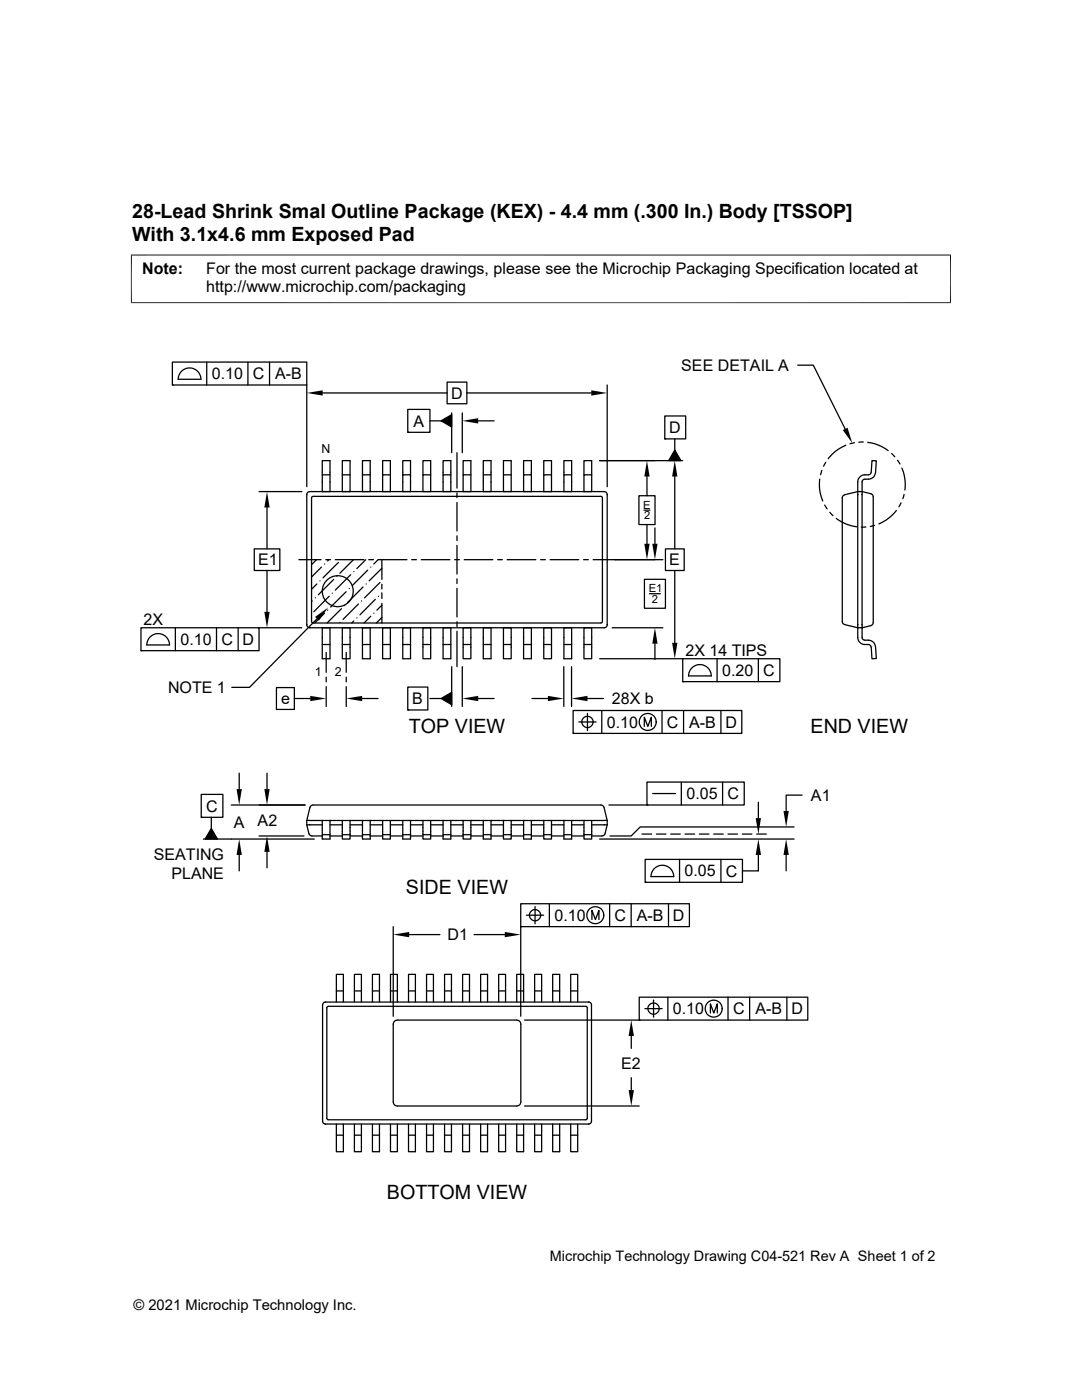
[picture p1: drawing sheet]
<svg xmlns="http://www.w3.org/2000/svg" width="216mm" height="279mm" viewBox="0 0 216 279" stroke-linecap="round" stroke-linejoin="round" font-family="sans-serif">
<g fill="none" stroke="#000" stroke-width=".25">
<path d="M34.4 72.3h26.8v4.5h-26.8zM34.4 76.8h.1M35.5 75.7h4.6a2.26 2.26 0 0 0-2.3-2.3 2.26 2.26 0 0 0-2.2 2.3M41.3 72.3v4.5M49.5 72.3v4.5M53.8 72.3v4.5M61.2 76.8v20.3M64.4 78.4h24.8M89.2 76.3h4v4.3h-4zM93.2 78.4h24.8M121.2 76.8v20.3M159.2 72.9h3.1l6.3 12.7"/>
<path d="M51.7 98.1h8.5M61.4 98.3l.4-.2 59.1 .1 .3 .5-.1 26.3-.5 .3-59.1-.1-.3-.5v-26zM62.3 99.1h57.8l.1 .3v24.8l-.3 .1h-57.6l-.1-.3zM64.3 94.8v-2.9h1.5v2.9h-1.5v3.3h1.5v-3.3M68.3 94.8v-2.9h1.5v6.2M69.8 94.8h-1.5v3.3M72.3 94.8v-2.9h1.6v2.9h-1.6v3.3h1.6v-3.3M76.3 94.8v-2.9h1.6v6.2M77.9 94.8h-1.6v3.3M80.4 94.8v-2.9h1.5v2.9h-1.5v3.3h1.5v-3.3M81.4 81.7h4.4v4.6h-4.4zM81.4 86.3h.1"/>
<path d="M84.4 94.8v-2.9h1.5v6.2M85.8 84h2.2M85.9 94.8h-1.5v3.3M88 84l2.1-1.2v2.4zM88.4 94.8v-2.9h1.6v2.9h-1.6v3.3h1.6v-3.3M90.1 82.4v7.9M91.2 90.3v7.1M91.2 98.4v.9M92.2 82.4v7.9M92.4 94.8v-2.9h1.6v6.2M94 94.8h-1.6v3.3M95.4 84h3.2"/>
<path d="M96.4 94.8v-2.9h1.6v2.9h-1.6v3.3h1.6v-3.3M100.5 94.8v-2.9h1.5v6.2M102 94.8h-1.5v3.3M104.5 94.8v-2.9h1.5v2.9h-1.5v3.3h1.5v-3.3M108.5 94.8v-2.9h1.5v6.2M110 94.8h-1.5v3.3M112.5 94.8v-2.9h1.6v2.9h-1.6v3.3h1.6v-3.3M116.5 94.8v-2.9h1.6v6.2M118.1 94.8h-1.6v3.3M119.7 91.9h16.5M127.5 98.9h3.2v5.8h-3.2zM129.1 95.1v3.8"/>
<path d="M132.7 83h4.1v4.6h-4.1zM132.7 87.6h.1M134.6 89.8l1.3 2.1h-2.5zM134.6 87.6v2.2M134.6 95.1v14.4M163.6 95.6l-.1 .3a8.4 8.4 0 0 0 .7 4.1M164 93.9l-.3 .8M164.8 92.3l-.5 .7M168.5 98.8l-.3 .2-.1 .4v24.6l.1 .4 .3 .2M168.8 88.9a8.1 8.1 0 0 0-3.5 2.6M170.5 88.3l-.9 .3M171.2 98.1h.8"/>
<path d="M171.2 98.1l-2.7 .6M171.2 98.1v27.2M172 98.1l1.8 .4M172 98.1v27.2M172.3 88.2h-.9M173.1 88.3a8.4 8.4 0 0 1 4.1 1.6M173.8 98.6l.3 .2 .1 .3v25.1l-.3 .6-1.9 .5M173.8 94.3l-.1 .3-.4 .2a1.7 1.7 0 0 0-2 .7l-.1 .7v1.9M173.8 94.2l.2-2.3 .9 .1-.2 2.3M174.7 94.3a1.41 1.41 0 0 1-1.4 1.3l-.9 .1-.3 .2-.1 2.2M177.9 90.5l.6 .7M179.1 91.9l.5 .7"/>
<path d="M180 93.4v.1a8.2 8.2 0 0 1 .6 4.3M180.4 98.7l-.3 .8M50.7 109.5h5.1v4.4h-5.1zM53.3 101.3v8.2M53.3 113.9v8.2M59.6 111.7h4.5M62.3 119.9l-.1 .2M62.9 119.3h.1M63.2 111.7l-1 1M63.2 116.5l-1 1.1M63.8 115.9h.1M64.1 113.2l-1.9 1.9"/>
<path d="M64.7 112.6h.1M65 111.7h1M65.6 111.7l-.2 .3M65.7 119l-3.1 3.1M66.3 118.4h.1M66.6 115.6l-3.1 3.1M66.9 111.7h5.7M67.2 115h.1M67.5 112.2l-3 3.1M69.1 118.1l-3.1 3.1M69.7 117.5h.1M70 114.7l-3.1 3.1"/>
<path d="M70.5 111.7l-2.7 2.7M70.6 114.1h.1M72.1 119.9h.1M72.4 117.2l-3 3M73 111.7l-1.8 1.8M73 116.5h.1M73.4 113.8l-3.1 3.1M73.6 111.7h.9M74 113.2h.1M74.9 119.6l-3.1 3.1M75.4 111.7l-.8 .9M75.5 111.7h5.7"/>
<path d="M75.5 119h.1M75.8 116.2l-3.1 3.1M76.2 113.4l-2.5 2.5M76.2 118.3l-.1 .1M76.2 111.7v3.9M76.2 116.6v.9M76.2 118.5v.9M82.1 111.7h1M84.1 111.7h5.7M90.7 111.7h1M91.2 100.3v5.7M91.2 106.9v1"/>
<path d="M91.2 108.8v5.8M91.2 115.5v1M91.2 117.4v5.7M92.6 111.7h5.7M99.3 111.7h.9M101.2 111.7h5.7M107.9 111.7h.9M109.8 111.7h5.7M116.4 111.7h1M118.3 111.7h14M128.5 101.8h1.2M128.6 115.6h4.2v5.8h-4.2z"/>
<path d="M129.1 104.7v3.8M129.6 118.5h2.2M130.7 105.3v3.2M132.8 109.5h3.7v4.4h-3.7zM134.6 113.9v14.4M164.5 100.8l.5 .8M165.6 102.3l.6 .6M166.9 103.5l.4 .3a8.5 8.5 0 0 0 3.7 1.3M172.8 105.2h-.9M174.5 104.9l-.8 .2M178.9 101.9l-.2 .2a8.9 8.9 0 0 1-3.3 2.5M179.8 100.4l-.4 .7"/>
<path d="M28.1 125.3h23.6v4.6h-23.6zM28.1 129.9h.1M30.1 127a2.27 2.27 0 0 1 2.4-.3 2.27 2.27 0 0 1 1.3 2h-4.5l.2-.9zM35 125.3v4.6M43.2 125.3v4.6M47.5 125.3v4.6M51.7 125.3h8.5M55.2 137.2h3.5v4.4h-3.5zM58.7 139.4h3.2M63.2 123.5l-13.4 13.7h-3.6M64.3 128.6h1.5M64.3 125.3h1.5v6.2h-1.5z"/>
<path d="M64.7 122.4l-1.9 1.9M65.1 130.2v4M65.1 135.1v1M65.1 137v4M65.4 121.8h.1M67.8 124.2h.1M68.1 121.5l-2.8 2.8M68.3 125.3h1.5v3.3h-1.5zM68.3 128.6v2.9h1.5v-2.9M68.7 120.9h.1M69.1 130.2v4M69.1 135.1v1"/>
<path d="M69.1 137v4M70.6 123.9l-.4 .4M71.2 123.3h.1M71.5 120.5l-3 3.1M72.3 139.4h3.1M72.3 128.6h1.6M72.3 125.3h1.6v6.2h-1.6zM74 123l-1.4 1.3M74.6 122.4h.1M76.2 120.4v3.9M76.2 123.2l-1.1 1.1M76.2 120.8l-1 1"/>
<path d="M76.3 125.3h1.6v3.3h-1.6zM76.3 128.6v2.9h1.6v-2.9M80.4 128.6h1.5M80.4 125.3h1.5v6.2h-1.5zM81.4 137.1h4v4.6h-4zM84.4 125.3h1.5v3.3h-1.5zM84.4 128.6v2.9h1.5v-2.9M85.8 139.4h2.2M88 139.4l2.1-1.2v2.4zM88.4 128.6h1.6M88.4 125.3h1.6v6.2h-1.6zM90.1 133.1v7.9"/>
<path d="M91.2 124.1v.9M91.2 126v7.1M92.2 133.1v7.9M92.4 125.3h1.6v3.3h-1.6zM92.4 128.6v2.9h1.6v-2.9M95.4 139.4h3.2M96.4 128.6h1.6M96.4 125.3h1.6v6.2h-1.6zM100.5 125.3h1.5v3.3h-1.5zM100.5 128.6v2.9h1.5v-2.9M104.5 128.6h1.5M104.5 125.3h1.5v6.2h-1.5z"/>
<path d="M106.2 139.4h3.1M108.5 125.3h1.5v3.3h-1.5zM108.5 128.6v2.9h1.5v-2.9M112.5 133.1v7.9M112.5 128.6h1.6M112.5 125.3h1.6v6.2h-1.6zM114 133.1v7.9M116.5 125.3h1.6v3.3h-1.6zM116.5 128.6v2.9h1.6v-2.9M117.2 139.4h3.2M119.7 131.5h16.5M122.2 125.3h10.1"/>
<path d="M130.7 128.5v3.1M136.2 131.5h19.4v4.5h-19.4zM136.2 136h.1M138.2 133.2a2.27 2.27 0 0 1 2.4-.4 2.27 2.27 0 0 1 1.3 2.1h-4.5l.2-.9zM143.1 131.5v4.5M151.3 131.5v4.5M168.5 124.7l2.7 .6M171.2 125.3v1.9a1.45 1.45 0 0 0 1.4 1.4l.9 .1 .3 .4M171.2 125.3h.8M172 125.3l.1 2.2 .3 .2 .9 .1a1.41 1.41 0 0 1 1.4 1.3M174.7 129.1l.2 2.3-.9 .1-.2-2.3M40.2 158.5h4.3v4.6h-4.3z"/>
<path d="M47.7 154.3v3.2M53.3 154.3v3.2M81.4 141.7h.1M114.4 141.8h33.6v4.6h-33.6zM114.4 146.4h.1M115.5 144.1h3.4M117.2 142.4v3.4M118.3 144.1a1.13 1.13 0 0 1-1.6 1 1.13 1.13 0 0 1-.2-1.9 1.13 1.13 0 0 1 1.8 .5l.1 .4M120.1 141.8v4.6M128.6 145v-1.8l.7 1.8 .7-1.8v1.8M129.1 156.1h19.4v4.6h-19.4zM130.2 158.4h4.6"/>
<path d="M132.1 141.8v4.6M136 156.1v4.6M136.4 141.8v4.6M143.8 141.8v4.6M144.2 156.1v4.6M160 158.7h-3.1v3.2M40.2 163.1h.1M40.6 167.4h22.1M42.2 165.3l1.2 2.1h-2.5zM42.2 163.1v2.2M46.1 160.7h14.8M47.7 170.6v3.2"/>
<path d="M51.7 166.8h9M53.3 170v3.2M61.2 164.6l.5 1.8 .2 .3 .4 .1h2M61.2 163.7h3.1M61.2 163.7v.9M61.8 164.6h2.5M61.8 164.6h-.6M64.3 163.7h1.5v3.7h-1.5zM64.3 166.6h1.5M65.8 166.8h2.5M65.8 164.6h2.5M65.8 163.7h2.5"/>
<path d="M68.3 163.7h1.5v2.9h-1.5zM68.3 166.6v.8h1.5v-.8M69.8 166.8h2.5M69.9 164.6h2.4M69.9 163.7h2.4M72.3 163.7h1.6v3.7h-1.6zM72.3 166.6h1.6M73.9 166.8h2.4M73.9 164.6h2.4M73.9 163.7h2.4M76.3 166.6v.8h1.6v-.8M76.3 163.7h1.6v2.9h-1.6z"/>
<path d="M77.9 166.8h2.5M77.9 164.6h2.5M77.9 163.7h2.5M80.4 163.7h1.5v3.7h-1.5zM80.4 166.6h1.5M81.9 166.8h2.5M81.9 164.6h2.5M81.9 163.7h2.5M84.4 163.7h1.5v2.9h-1.5zM84.4 166.6v.8h1.5v-.8M85.9 166.8h2.5M85.9 164.6h2.5"/>
<path d="M85.9 163.7h2.5M88.4 163.7h1.6v3.7h-1.6zM88.4 166.6h1.6M90 166.8h2.4M90 164.6h2.4M90 163.7h2.4M92.4 163.7h1.6v2.9h-1.6zM92.4 166.6v.8h1.6v-.8M94 166.8h2.4M94 164.6h2.4M94 163.7h2.4M96.4 163.7h1.6v3.7h-1.6z"/>
<path d="M96.4 166.6h1.6M98 166.8h2.5M98 164.6h2.5M98 163.7h2.5M100.5 163.7h1.5v2.9h-1.5zM100.5 166.6v.8h1.5v-.8M102 166.8h2.5M102 164.6h2.5M102 163.7h2.5M104.5 163.7h1.5v3.7h-1.5zM104.5 166.6h1.5M106 166.8h2.5"/>
<path d="M106 164.6h2.5M106 163.7h2.5M108.5 163.7h1.5v2.9h-1.5zM108.5 166.6v.8h1.5v-.8M110 166.8h2.5M110 164.6h2.5M110 163.7h2.5M112.5 163.7h1.6v3.7h-1.6zM112.5 166.6h1.6M114.1 166.8h2.4M114.1 164.6h2.4M114.1 163.7h2.4"/>
<path d="M116.5 163.7h1.6v2.9h-1.6zM116.5 166.6v.8h1.6v-.8M118.1 164.6h2.5M119.7 167.4h38.8M120.6 164.6h.6M121.2 164.6l-.5 1.8-.2 .3-.4 .1h-2M121.2 163.7h-3.1M121.2 163.7v.9M121.2 163.7l-.7-2.7-.6-.3h-57.4l-.6 .3-.7 2.7M121.5 160.7h7.6M128.1 166.5h1.9M128.7 171.5h19.4v4.6h-19.4z"/>
<path d="M128.7 176.1h.1M129.1 160.7h.1M130.7 173.2a2.27 2.27 0 0 1 2.4-.3 2.27 2.27 0 0 1 1.3 2h-4.5l.2-.9zM131 166.5h1.9M133.8 166.5h1.9M135.6 171.5v4.6M136.7 166.5h1.9M139.6 166.5h1.9M142.4 166.5h1.9M143.8 171.5v4.6M145.3 166.5h1.9M148.1 166.5h1.9"/>
<path d="M151 166.5h1.9M151.3 160.1v3.2M151.3 170.6v3.2h-3.2M156.9 170.6v3.2M158.5 165h-30.8l-1.8 1.8h-4.2M67.1 200v-5.5h1.4v5.5M67.1 197.8h1.4M70.7 200v-5.5h1.4v5.5M70.7 197.8h1.4M74.3 200v-5.5h1.4v5.5M74.3 197.8h1.4M77.9 200v-5.5h1.4v5.5"/>
<path d="M77.9 197.8h1.4M78.5 184.9v17.9M81.5 200v-5.5h1.4v5.5M81.5 197.8h1.4M81.6 186.5h6.2M85.1 200v-5.5h1.4v5.5M85.1 197.8h1.4M88.7 200v-5.5h1.4v5.5M88.7 197.8h1.4M92.3 200v-5.5h1.4v5.5M92.3 197.8h1.4M94.6 186.5h6.1"/>
<path d="M95.9 200v-5.5h1.4v5.5M95.9 197.8h1.4M99.5 200v-5.5h1.4v5.5M99.5 197.8h1.4M103.1 200v-5.5h1.4v5.5M103.1 197.8h1.4M103.9 180.4h33.7v4.5h-33.7zM103.9 184.9h.1M103.9 184.9v17.9M105.1 182.6h3.4M106.7 200v-5.5h1.4v5.5M106.7 197.8h1.4"/>
<path d="M106.8 180.9v3.5M109.6 180.4v4.5M110.3 200v-5.5h1.4v5.5M110.3 197.8h1.4M113.9 200v-5.5h1.4v5.5M113.9 197.8h1.4M118.1 183.5v-1.8l.7 1.8 .7-1.8v1.8M121.6 180.4v4.5M125.9 180.4v4.5M127.6 199h33.6v4.6h-33.6zM130.4 199.6v3.4M133.3 199v4.6"/>
<path d="M133.4 180.4v4.5M145.3 199v4.6M149.6 199v4.6M157 199v4.6M64.5 200.2l.4-.2h52.7l.4 .5v23.4l-.5 .4h-52.7l-.4-.5v-23.3zM78.7 203.8l.6-.2h23.8a.8 .8 0 0 1 .8 .8v15.5a.8 .8 0 0 1-.8 .8h-23.8a.8 .8 0 0 1-.8-.8v-15.5zM104.7 203.6h22.9M126 206.8v2.4M126 215.1v2.5M127.6 203.6h.1M128.7 201.3h3.4M129.3 201.3a1.14 1.14 0 0 1 1.5-1.1 1.14 1.14 0 0 1 .4 1.8 1.14 1.14 0 0 1-1.8-.3l-.1-.4"/>
<path d="M141.8 202.2v-1.9l.6 1.9 .7-1.9v1.9M65.5 223.5h51.4M67.1 224.3v5.5h1.4v-5.5M67.1 226.5h1.4M70.7 224.3v5.5h1.4v-5.5M70.7 226.5h1.4M74.3 224.3v5.5h1.4v-5.5M74.3 226.5h1.4M77.9 224.3v5.5h1.4v-5.5M77.9 226.5h1.4M81.5 224.3v5.5h1.4v-5.5M81.5 226.5h1.4"/>
<path d="M85.1 224.3v5.5h1.4v-5.5M85.1 226.5h1.4M88.7 224.3v5.5h1.4v-5.5M88.7 226.5h1.4M92.3 224.3v5.5h1.4v-5.5M92.3 226.5h1.4M95.9 224.3v5.5h1.4v-5.5M95.9 226.5h1.4M99.5 224.3v5.5h1.4v-5.5M99.5 226.5h1.4M103.1 224.3v5.5h1.4v-5.5M103.1 226.5h1.4"/>
<path d="M104.7 220.7h22.9M106.7 224.3v5.5h1.4v-5.5M106.7 226.5h1.4M110.3 224.3v5.5h1.4v-5.5M110.3 226.5h1.4M113.9 224.3v5.5h1.4v-5.5M113.9 226.5h1.4M116.9 223.5l.3-.3v-22.1l-.3-.3-51.5 .1-.2 .2v22.1l.3 .3"/>
<circle cx="67.4" cy="118" r="3.1"/>
<circle cx="129.2" cy="144.1" r="1.69"/>
<circle cx="106.8" cy="182.6" r="1.12"/>
<circle cx="118.8" cy="182.7" r="1.69"/>
<circle cx="142.4" cy="201.3" r="1.69"/>
</g>
<path d="M26.1 50.9h163.7M26.2 50.8v9.7M189.7 50.8v9.7M26.1 60.4h163.7" fill="none" stroke="#000" stroke-width=".2"/>
<g fill="#000">
<path d="M61.2 78.4l3.2-.5v1.1zM118 77.9l3.2 .5-3.2 .6zM88 84l2.1-1.2v2.4zM92.2 84l3.2-.5v1zM129.1 91.9l.5 3.2h-1zM134.6 91.9l.6 3.2h-1.1zM134.6 89.8l1.3 2.1h-2.5zM168.2 85.8l.9-.4 1 3zM53.3 98.1l.5 3.2h-1.1zM128.6 108.5h1l-.5 3.2zM130.2 108.5h1l-.5 3.2zM52.7 122.1h1.1l-.5 3.2z"/>
<path d="M61.9 138.9l3.2 .5-3.2 .5zM62.9 123.1l2.6-1.9-1.9 2.7zM69.1 139.4l3.2-.5v1zM92.2 139.4l3.2-.5v1zM109.3 138.9l3.2 .5-3.2 .5zM114 139.4l3.2-.5v1zM130.7 125.3l.5 3.2h-1zM134.1 128.3h1.1l-.6 3.2zM47.2 157.5h1.1l-.6 3.2zM52.7 157.5h1.1l-.5 3.2zM88 139.4l2.1-1.2v2.4zM42.2 165.3l1.2 2.1h-2.5z"/>
<path d="M47.7 167.4l.6 3.2h-1.1zM53.3 166.8l.5 3.2h-1.1zM151.3 167.4l.5 3.2h-1zM150.8 163.3h1l-.5 3.2zM156.9 167.4l.5 3.2h-1.1zM156.3 161.9h1.1l-.5 3.1zM78.5 186.5l3.1-.5v1zM100.7 186l3.2 .5-3.2 .5zM126 203.6l.5 3.2h-1.1zM125.4 217.6h1.1l-.5 3.1z"/>
</g>
<g font-size="3.9">
<text x="26.4" y="43.5">28-Lead Shrink Smal Outline Package (KEX) - 4.4 mm (.300 In.) Body [TSSOP]</text>
<text x="26.4" y="48.1">With 3.1x4.6 mm Exposed Pad</text>
<text x="81.6" y="146.4">TOP VIEW</text>
<text x="161.7" y="146.4">END VIEW</text>
<text x="81" y="178.4">SIDE VIEW</text>
<text x="77.2" y="239.2">BOTTOM VIEW</text>
</g>
<g font-size="3.2">
<text x="28.4" y="54.7">Note:</text>
<text x="41.1" y="58.3">http://www.microchip.com/packaging</text>
<text x="41.1" y="54.7">For the most current package drawings, please see the Microchip Packaging Specification located at</text>
<text x="42.3" y="75.7">0.10</text>
<text x="50.5" y="75.7">C</text>
<text x="54.9" y="75.7">A-B</text>
<text x="135.9" y="74">SEE DETAIL A</text>
<text x="90" y="79.6">D</text>
<text x="82.5" y="85.1">A</text>
<text x="133.5" y="86.4">D</text>
<text x="51.5" y="112.8">E1</text>
<text x="133.5" y="112.8">E</text>
<text x="28.7" y="124.7">2X</text>
<text x="36" y="128.7">0.10</text>
<text x="44.2" y="128.7">C</text>
<text x="48.4" y="128.7">D</text>
<text x="136.8" y="130.9">2X 14 TIPS</text>
<text x="144.1" y="134.9">0.20</text>
<text x="152.3" y="134.9">C</text>
<text x="33.5" y="138.3">NOTE 1</text>
<text x="56.1" y="140.5">e</text>
<text x="82.3" y="140.5">B</text>
<text x="122.1" y="140.5">28X b</text>
<text x="121.1" y="145.2">0.10</text>
<text x="133.1" y="145.2">C</text>
<text x="137.5" y="145.2">A-B</text>
<text x="144.7" y="145.2">D</text>
<text x="41.1" y="162">C</text>
<text x="137" y="159.5">0.05</text>
<text x="145.2" y="159.5">C</text>
<text x="161.8" y="159.8">A1</text>
<text x="46.7" y="165.2">A</text>
<text x="51.4" y="164.9">A2</text>
<text x="30.7" y="171.6">SEATING</text>
<text x="34.2" y="175.4">PLANE</text>
<text x="136.6" y="174.9">0.05</text>
<text x="144.8" y="174.9">C</text>
<text x="110.6" y="183.8">0.10</text>
<text x="122.6" y="183.8">C</text>
<text x="127.1" y="183.8">A-B</text>
<text x="134.3" y="183.8">D</text>
<text x="89.3" y="187.7">D1</text>
<text x="134.3" y="202.4">0.10</text>
<text x="146.3" y="202.4">C</text>
<text x="150.7" y="202.4">A-B</text>
<text x="157.9" y="202.4">D</text>
<text x="124" y="213.3">E2</text>
</g>
<g font-size="2.9">
<text x="109.7" y="251.7">Microchip Technology Drawing C04-521 Rev A Sheet 1 of 2</text>
<text x="26.6" y="261.3">© 2021 Microchip Technology Inc.</text>
</g>
<g font-size="2.5">
<text x="64.2" y="90.3">N</text>
<text x="62.8" y="134.8">1</text>
<text x="66.8" y="134.8">2</text>
</g>
<g font-size="2.2">
<text x="128.3" y="101.5">E</text>
<text x="128.5" y="103.7">2</text>
<text x="129.4" y="118.2">E1</text>
<text x="130.1" y="120.4">2</text>
</g>
</svg>
